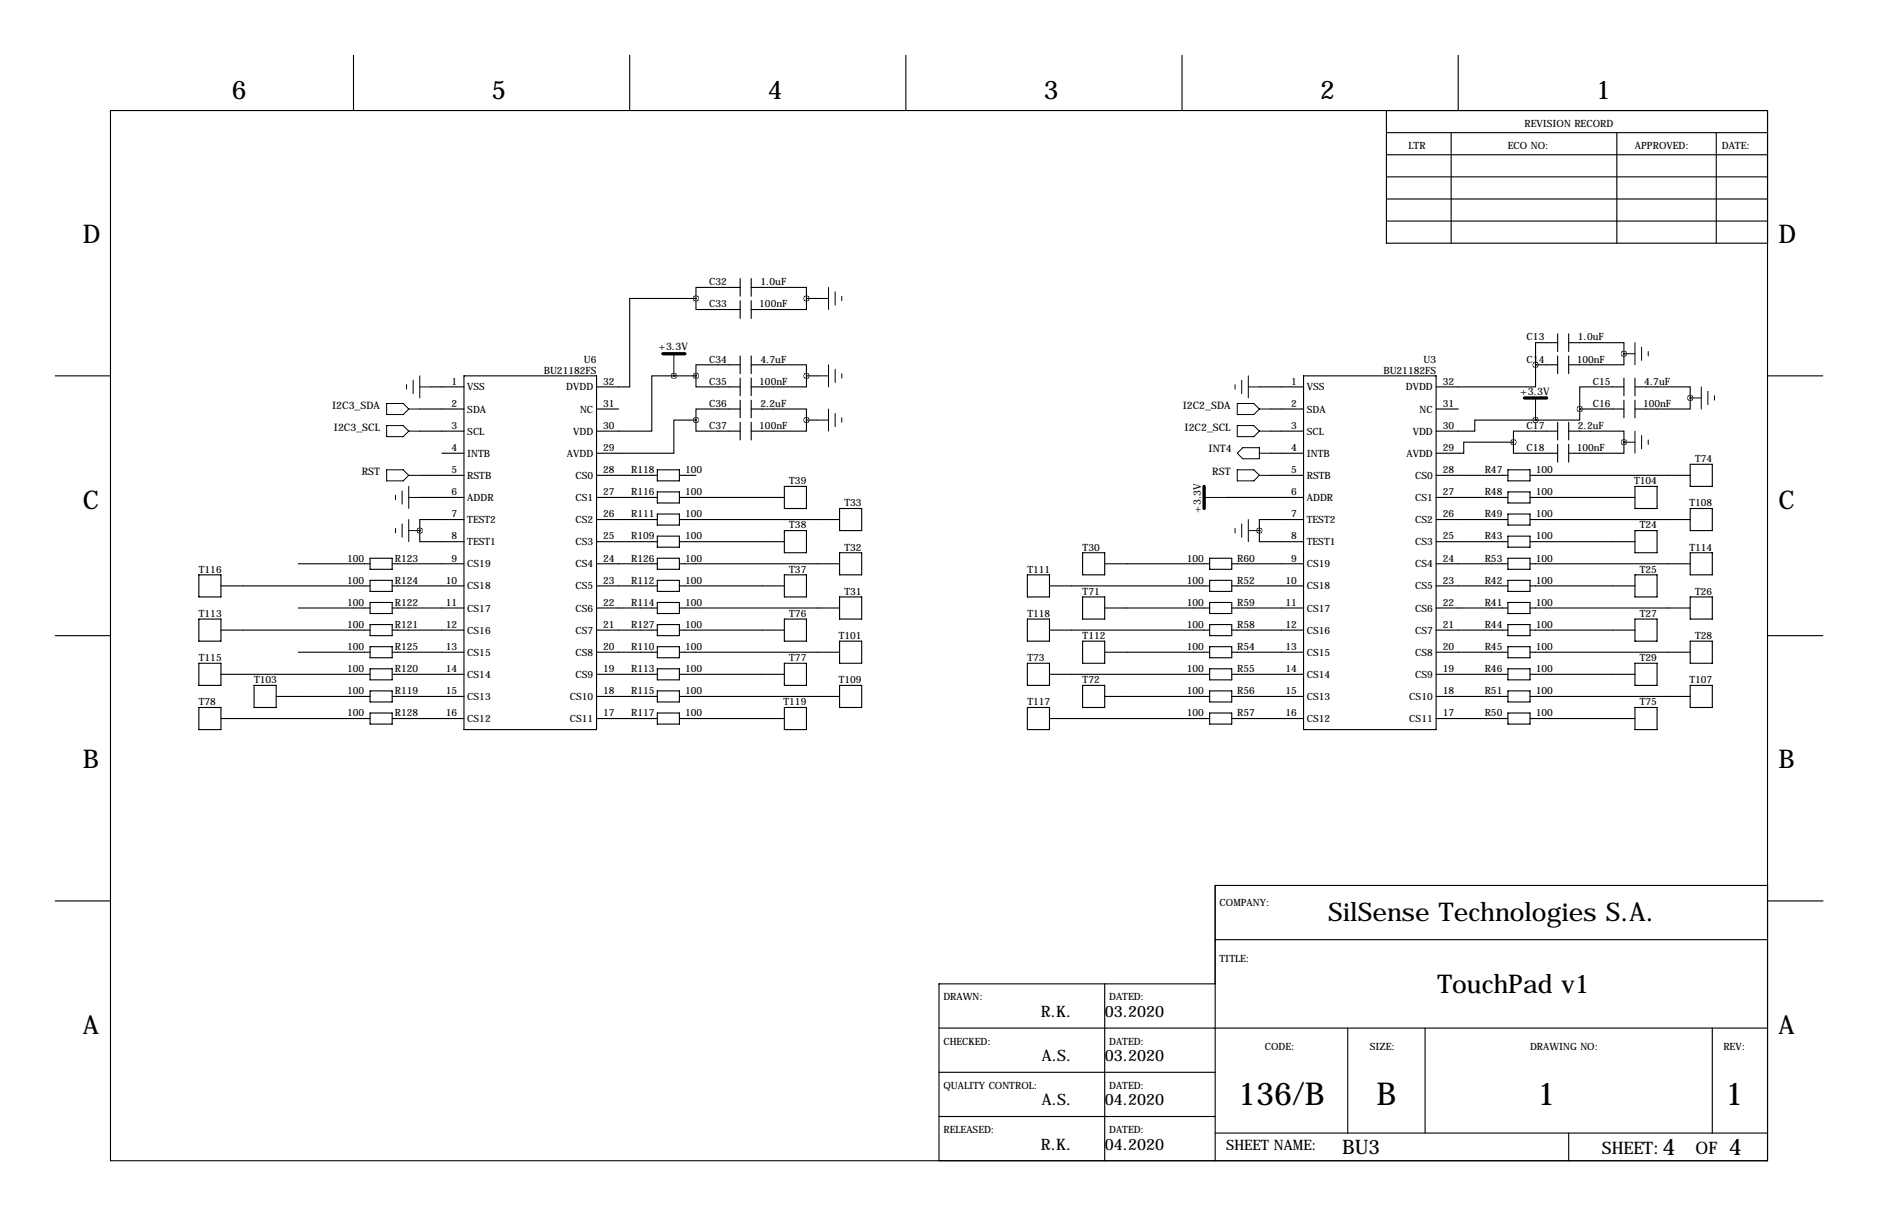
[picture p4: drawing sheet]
<svg xmlns="http://www.w3.org/2000/svg" width="432mm" height="279mm" viewBox="0 0 432 279" stroke-linecap="round" stroke-linejoin="round" font-family="sans-serif">
<g fill="none" stroke="#000" stroke-width=".25">
<path d="M81.3 12.7v12.7M144.8 12.7v12.7M208.3 12.7v12.7M271.8 12.7v12.7M335.3 12.7v12.7M25.4 25.4h381v241.3h-381zM318.8 30.5h87.6M318.8 35.6h87.6M318.8 25.4v30.5h87.6M333.7 30.5v25.4M371.8 30.5v25.4M394.6 30.5v25.4"/>
<path d="M318.8 45.7h87.6M318.8 50.8h87.6M318.8 40.6h87.6M160 68.6v2.5h10.2M160 68.6h-15.2v20.3h-7.6M170.2 66h-10.2v2.6M170.2 64v4.1M170.2 69.1v4.1M172.7 66h12.7v2.6M172.7 64v4.1M172.7 69.1v4.1M185.4 68.6v2.5h-12.7"/>
<path d="M185.4 68.6h2.6M358.1 78.7h-5v5.1M358.1 76.7v4.1M360.7 78.7h12.7v2.6M360.7 76.7v4.1M12.7 86.4h12.7M96.5 94h10.2M96.5 99.1h10.2M99.1 88.9h7.6M106.7 86.4h30.5v81.2h-30.5zM137.2 94h5M154.9 86.4h-5v12.7h-12.7"/>
<path d="M154.9 86.4h.1M154.9 86.4h5.1M160 96.5v2.6h10.2M160 96.5h-5.1v7.6h-17.7M160 86.4v2.5h10.2M170.2 94h-10.2v2.5M170.2 83.8h-10.2v2.6M170.2 81.8v4.1M170.2 86.9v4M170.2 91.9v4.1M170.2 97v4.1M172.7 94h12.7v2.5"/>
<path d="M172.7 83.8h12.7v2.6M172.7 81.8v4.1M172.7 86.9v4M172.7 91.9v4.1M172.7 97v4.1M185.4 96.5v2.6h-12.7M185.4 86.4v2.5h-12.7M185.4 86.4h2.6M185.4 96.5h2.6M289.6 88.9h10.1M292.1 94h7.6M292.1 99.1h7.6"/>
<path d="M299.7 86.4h30.5v81.2h-30.5zM330.2 94h5.1M353.1 96.5h-14v2.6h-8.9M353.1 96.5h.1M353.1 83.8v5.1h-22.9M353.1 83.8h.1M353.1 83.8h5M358.1 99.1h-10.1v2.5M358.1 81.8v4.1M358.1 97v4.1M360.7 99.1h12.7v2.5M360.7 81.8v4.1"/>
<path d="M360.7 97v4.1M363.2 94v2.5h-10.1M363.2 94h10.2M373.4 88.9h-10.2v5.1M373.4 81.3v2.5h-12.7M373.4 81.3h.1M373.4 86.9v4M373.4 91.9v4.1M375.9 88.9h12.7v2.5M375.9 86.9v4M375.9 91.9v4.1M388.6 91.4v2.6h-12.7"/>
<path d="M388.6 91.4h.1M406.4 86.4h12.7M96.5 109.2h10.2M96.5 114.3h10.2M101.6 104.1h5.1M106.7 119.4h-10.2v2.5M137.2 109.2h13.9M137.2 114.3h13.9M137.2 119.4h13.9M151.1 107.9h5.1v2.6h-5.1zM151.1 113h5.1v2.6h-5.1zM151.1 118.1h5.1v2.6h-5.1z"/>
<path d="M156.2 109.2h3.8M156.2 114.3h24.1M156.2 119.4h36.8M180.3 111.8h5.1v5h-5.1zM193 116.8h5.1v5.1h-5.1zM281.9 114.3h17.8M292.1 109.2h7.6M292.1 104.1h7.6M299.7 119.4h-10.1v2.5M330.2 109.2h16.5M330.2 114.3h16.5M330.2 119.4h16.5"/>
<path d="M346.7 107.9h5.1v2.6h-5.1zM346.7 113h5.1v2.6h-5.1zM346.7 118.1h5.1v2.6h-5.1zM348 101.6v2.5h10.1M348 101.6h-11.5v2.5h-6.3M351.8 109.2h36.8M351.8 114.3h24.1M351.8 119.4h36.8M358.1 102.1v4.1M360.7 102.1v4.1M373.4 101.6v2.5h-12.7M373.4 101.6h.1"/>
<path d="M375.9 111.8h5.1v5h-5.1zM388.6 106.7h5.1v5.1h-5.1zM388.6 116.8h5.1v5.1h-5.1zM45.7 132.1h5.1v5.1h-5.1zM50.8 134.6h34.3M68.6 139.7h16.5M68.6 129.5h16.5M85.1 138.4h5.1v2.6h-5.1zM85.1 133.3h5.1v2.6h-5.1zM85.1 128.3h5.1v2.5h-5.1zM90.2 134.6h16.5M90.2 139.7h16.5"/>
<path d="M90.2 129.5h16.5M96.5 121.9v2.6h10.2M96.5 121.9h.1M137.2 124.5h13.9M137.2 134.6h13.9M137.2 139.7h13.9M137.2 129.5h13.9M151.1 138.4h5.1v2.6h-5.1zM151.1 133.3h5.1v2.6h-5.1zM151.1 123.2h5.1v2.5h-5.1zM151.1 128.3h5.1v2.5h-5.1zM156.2 124.5h24.1"/>
<path d="M156.2 134.6h24.1M156.2 139.7h36.8M156.2 129.5h36.8M180.3 121.9h5.1v5.1h-5.1zM180.3 132.1h5.1v5.1h-5.1zM193 127h5.1v5.1h-5.1zM193 137.2h5.1v5h-5.1zM236.2 132.1h5.1v5.1h-5.1zM241.3 134.6h36.8M248.9 127h5.1v5.1h-5.1zM248.9 137.2h5.1v5h-5.1zM254 139.7h24.1"/>
<path d="M254 129.5h24.1M278.1 138.4h5.1v2.6h-5.1zM278.1 133.3h5.1v2.6h-5.1zM278.1 128.3h5.1v2.5h-5.1zM283.2 134.6h16.5M283.2 139.7h16.5M283.2 129.5h16.5M289.6 121.9v2.6h10.1M289.6 121.9h.1M330.2 124.5h16.5M330.2 134.6h16.5M330.2 139.7h16.5"/>
<path d="M330.2 129.5h16.5M346.7 123.2h5.1v2.5h-5.1zM346.7 128.3h5.1v2.5h-5.1zM346.7 133.3h5.1v2.6h-5.1zM346.7 138.4h5.1v2.6h-5.1zM351.8 124.5h24.1M351.8 134.6h24.1M351.8 139.7h36.8M351.8 129.5h36.8M375.9 121.9h5.1v5.1h-5.1zM375.9 132.1h5.1v5.1h-5.1zM388.6 127h5.1v5.1h-5.1z"/>
<path d="M388.6 137.2h5.1v5h-5.1zM12.7 146h12.7M45.7 142.2h5.1v5.1h-5.1zM45.7 152.4h5.1v5.1h-5.1zM50.8 144.8h34.3M50.8 154.9h34.3M58.4 157.5h5.1v5.1h-5.1zM68.6 149.9h16.5M85.1 143.5h5.1v2.5h-5.1zM85.1 148.6h5.1v2.5h-5.1zM85.1 153.7h5.1v2.5h-5.1zM85.1 158.8h5.1v2.5h-5.1z"/>
<path d="M90.2 144.8h16.5M90.2 149.9h16.5M90.2 154.9h16.5M137.2 144.8h13.9M137.2 149.9h13.9M137.2 154.9h13.9M151.1 143.5h5.1v2.5h-5.1zM151.1 148.6h5.1v2.5h-5.1zM151.1 153.7h5.1v2.5h-5.1zM151.1 158.8h5.1v2.5h-5.1zM156.2 144.8h24.1M156.2 149.9h36.8"/>
<path d="M156.2 154.9h24.1M180.3 142.2h5.1v5.1h-5.1zM180.3 152.4h5.1v5.1h-5.1zM193 147.3h5.1v5.1h-5.1zM193 157.5h5.1v5.1h-5.1zM236.2 142.2h5.1v5.1h-5.1zM236.2 152.4h5.1v5.1h-5.1zM241.3 144.8h36.8M241.3 154.9h36.8M248.9 147.3h5.1v5.1h-5.1zM248.9 157.5h5.1v5.1h-5.1zM254 149.9h24.1"/>
<path d="M278.1 143.5h5.1v2.5h-5.1zM278.1 148.6h5.1v2.5h-5.1zM278.1 153.7h5.1v2.5h-5.1zM278.1 158.8h5.1v2.5h-5.1zM283.2 144.8h16.5M283.2 149.9h16.5M283.2 154.9h16.5M330.2 144.8h16.5M330.2 149.9h16.5M330.2 154.9h16.5M346.7 143.5h5.1v2.5h-5.1zM346.7 148.6h5.1v2.5h-5.1z"/>
<path d="M346.7 153.7h5.1v2.5h-5.1zM346.7 158.8h5.1v2.5h-5.1zM351.8 144.8h24.1M351.8 149.9h36.8M351.8 154.9h24.1M375.9 142.2h5.1v5.1h-5.1zM375.9 152.4h5.1v5.1h-5.1zM388.6 147.3h5.1v5.1h-5.1zM388.6 157.5h5.1v5.1h-5.1zM406.4 146h12.7M45.7 162.6h5.1v5h-5.1zM50.8 165.1h34.3"/>
<path d="M63.5 160h21.6M85.1 163.8h5.1v2.6h-5.1zM90.2 160h16.5M90.2 165.1h16.5M137.2 160h13.9M137.2 165.1h13.9M151.1 163.8h5.1v2.6h-5.1zM156.2 160h36.8M156.2 165.1h24.1M180.3 162.6h5.1v5h-5.1zM236.2 162.6h5.1v5h-5.1zM241.3 165.1h36.8"/>
<path d="M254 160h24.1M278.1 163.8h5.1v2.6h-5.1zM283.2 160h16.5M283.2 165.1h16.5M330.2 160h16.5M330.2 165.1h16.5M346.7 163.8h5.1v2.6h-5.1zM351.8 160h36.8M351.8 165.1h24.1M375.9 162.6h5.1v5h-5.1zM12.7 207h12.7M279.4 215.9h127"/>
<path d="M406.4 203.5h-127v63.2M406.5 207h12.7M215.9 236.2h190.5M254 226.1v40.6M279.4 226.1h-63.5v40.6M309.9 236.2v24.1M327.7 236.2v24.1M393.7 236.2v24.1M215.9 246.4h63.5M215.9 256.5h63.5M279.4 260.3h127M360.7 260.3v6.4"/>
</g>
<g fill="none" stroke="#000" stroke-width=".23">
<path d="M188 68.6h2.5M190.5 66v5.1M192 67.1v3M193.5 68.1v1M375.9 78.7v5.1M377.4 79.8v3M88.9 92.7h3.8l1.3 1.3-1.3 1.2h-3.8zM88.9 97.8h3.8l1.3 1.3-1.3 1.2h-3.8zM93.5 88.4v1M94 94h2.5M94 99.1h2.5M95 87.4v3"/>
<path d="M96.5 88.9h2.6M96.5 86.4v5M154.9 81.3v5.1M188 96.5h2.5M188 86.4h2.5M190.5 83.8v5.1M190.5 94v5.1M192 84.8v3.1M192 95v3M193.5 85.9v1M193.5 96v1M284 88.4v1"/>
<path d="M284.5 92.7h3.8l1.3 1.3-1.3 1.2h-3.8zM284.5 97.8h3.8l1.3 1.3-1.3 1.2h-3.8zM285.5 87.4v3M287 88.9h2.6M287 86.4v5M289.6 94h2.5M289.6 99.1h2.5M353.1 91.4v5.1M373.4 81.3h2.5M375.9 99.1v5M379 80.8v1M388.6 91.4h2.6"/>
<path d="M391.2 88.9v5.1M392.7 89.9v3.1M394.2 90.9v1M88.9 107.9h3.8l1.3 1.3-1.3 1.3h-3.8zM90.9 113.8v1M92.5 112.8v3M94 109.2h2.5M94 114.3h2.5M94 111.8v5M94 119.4v5.1M276.9 114.3h5M284.5 107.9h3.8l1.3 1.3-1.3 1.3h-3.8z"/>
<path d="M285.8 102.9h3.8v2.5h-3.8l-1.3-1.3zM287 119.4v5.1M289.6 104.1h2.5M289.6 109.2h2.5M373.4 101.6h2.5M377.4 100.1v3M379 101.1v1M90.9 121.4v1M92.5 120.4v3M94 121.9h2.5M284 121.4v1M285.5 120.4v3"/>
<path d="M287 121.9h2.6"/>
</g>
<path d="M152.4 81.3h5.1M350.5 91.4h5.1M276.9 111.8v5" fill="none" stroke="#000" stroke-width=".76"/>
<path d="M347.9 101.6a.05 .05 0 0 0 .1 0 .05 .05 0 0 0-.1 0zM363.2 94a.05 .05 0 0 0 .1 0 .05 .05 0 0 0-.1 0zM353 96.5a.05 .05 0 0 0 .1 0 .05 .05 0 0 0-.1 0zM353 83.8a.05 .05 0 0 0 .1 0 .05 .05 0 0 0-.1 0zM373.3 101.6a.05 .05 0 0 0 .1 0 .05 .05 0 0 0-.1 0zM388.6 91.4a.05 .05 0 0 0 .1 0 .05 .05 0 0 0-.1 0zM373.3 81.3a.05 .05 0 0 0 .1 0 .05 .05 0 0 0-.1 0zM289.5 121.9a.05 .05 0 0 0 .1 0 .05 .05 0 0 0-.1 0zM160 96.5a.05 .05 0 0 0 .1 0 .05 .05 0 0 0-.1 0zM185.4 96.5a.05 .05 0 0 0 .1 0 .05 .05 0 0 0-.1 0zM160 86.4a.05 .05 0 0 0 .1 0 .05 .05 0 0 0-.1 0zM185.4 86.4a.05 .05 0 0 0 .1 0 .05 .05 0 0 0-.1 0zM185.4 68.6a.05 .05 0 0 0 .1 0 .05 .05 0 0 0-.1 0zM96.5 121.9a.05 .05 0 0 0 .1 0 .05 .05 0 0 0-.1 0zM154.9 86.4a.05 .05 0 0 0 .1 0 .05 .05 0 0 0-.1 0zM160 68.6a.05 .05 0 0 0 .1 0 .05 .05 0 0 0-.1 0z" fill="#000" stroke="#000" stroke-width="1.3"/>
<g font-size="7.3">
<text x="284.7" y="254">136/B</text>
<text x="316.5" y="254">B</text>
<text x="353.5" y="254">1</text>
<text x="396.7" y="254">1</text>
</g>
<g font-size="5.9">
<text x="53.3" y="22.9">6</text>
<text x="113" y="22.9">5</text>
<text x="176.5" y="22.9">4</text>
<text x="240" y="22.9">3</text>
<text x="303.5" y="22.9">2</text>
<text x="367" y="22.9">1</text>
<text x="19" y="55.9">D</text>
<text x="408.9" y="55.9">D</text>
<text x="19" y="116.8">C</text>
<text x="408.9" y="116.8">C</text>
<text x="19" y="176.5">B</text>
<text x="408.9" y="176.5">B</text>
<text x="305.4" y="211.6">SilSense Technologies S.A.</text>
<text x="330.5" y="228.1">TouchPad v1</text>
<text x="19" y="237.5">A</text>
<text x="408.9" y="237.5">A</text>
</g>
<g font-size="5.3">
<text x="382.3" y="265.5">4</text>
<text x="397.5" y="265.5">4</text>
</g>
<text font-size="4.6" x="308.6" y="265.3">BU3</text>
<g font-size="4">
<text x="368.3" y="265">SHEET:</text>
<text x="389.9" y="265">OF</text>
</g>
<g font-size="3.6">
<text x="239.3" y="233.7">R.K.</text>
<text x="254" y="233.7">03.2020</text>
<text x="239.5" y="243.8">A.S.</text>
<text x="254" y="243.8">03.2020</text>
<text x="239.5" y="254">A.S.</text>
<text x="254" y="254">04.2020</text>
<text x="239.3" y="264.2">R.K.</text>
<text x="254" y="264.2">04.2020</text>
</g>
<text font-size="3.3" x="281.9" y="264.2">SHEET NAME:</text>
<g font-size="2.4">
<text x="151.4" y="80.5">+3.3V</text>
<text x="76.4" y="94">I2C3_SDA</text>
<text x="272" y="94">I2C2_SDA</text>
<text x="349.5" y="90.7">+3.3V</text>
<text x="76.8" y="99.1">I2C3_SCL</text>
<text x="272.4" y="99.1">I2C2_SCL</text>
<text x="277.9" y="103.9">INT4</text>
<text x="83.2" y="109.2">RST</text>
<text x="278.7" y="109.2">RST</text>
<text x="276.1" y="117.9" transform="rotate(-90 276.1 117.9)">+3.3V</text>
</g>
<g font-size="2.3">
<text x="350.5" y="29.2">REVISION RECORD</text>
<text x="323.8" y="34.3">LTR</text>
<text x="346.7" y="34.3">ECO NO:</text>
<text x="375.9" y="34.3">APPROVED:</text>
<text x="395.9" y="34.3">DATE:</text>
<text x="163.1" y="65.5">C32</text>
<text x="174.8" y="65.5">1.0uF</text>
<text x="163.1" y="70.6">C33</text>
<text x="174.6" y="70.6">100nF</text>
<text x="134.3" y="83.3">U6</text>
<text x="163.1" y="83.3">C34</text>
<text x="174.8" y="83.3">4.7uF</text>
<text x="327.3" y="83.3">U3</text>
<text x="351" y="78.2">C13</text>
<text x="351" y="83.3">C14</text>
<text x="362.5" y="83.3">100nF</text>
<text x="362.8" y="78.2">1.0uF</text>
<text x="103.8" y="88.4">1</text>
<text x="107.4" y="89.7">VSS</text>
<text x="125" y="85.9">BU21182FS</text>
<text x="130.2" y="89.7">DVDD</text>
<text x="138.7" y="88.4">32</text>
<text x="163.1" y="88.4">C35</text>
<text x="174.6" y="88.4">100nF</text>
<text x="296.9" y="88.4">1</text>
<text x="300.5" y="89.7">VSS</text>
<text x="318.1" y="85.9">BU21182FS</text>
<text x="323.2" y="89.7">DVDD</text>
<text x="331.7" y="88.4">32</text>
<text x="366.3" y="88.4">C15</text>
<text x="378" y="88.4">4.7uF</text>
<text x="103.8" y="93.5">2</text>
<text x="107.4" y="94.8">SDA</text>
<text x="133.4" y="94.8">NC</text>
<text x="138.7" y="93.5">31</text>
<text x="163.1" y="93.5">C36</text>
<text x="174.8" y="93.5">2.2uF</text>
<text x="296.9" y="93.5">2</text>
<text x="300.5" y="94.8">SDA</text>
<text x="326.4" y="94.8">NC</text>
<text x="331.7" y="93.5">31</text>
<text x="366.3" y="93.5">C16</text>
<text x="377.8" y="93.5">100nF</text>
<text x="103.8" y="98.6">3</text>
<text x="107.4" y="99.9">SCL</text>
<text x="131.8" y="99.9">VDD</text>
<text x="138.7" y="98.6">30</text>
<text x="163.1" y="98.6">C37</text>
<text x="174.6" y="98.6">100nF</text>
<text x="296.9" y="98.6">3</text>
<text x="300.5" y="99.9">SCL</text>
<text x="324.8" y="99.9">VDD</text>
<text x="331.7" y="98.6">30</text>
<text x="351" y="98.6">C17</text>
<text x="362.8" y="98.6">2.2uF</text>
<text x="103.8" y="103.6">4</text>
<text x="107.4" y="104.9">INTB</text>
<text x="130.3" y="104.9">AVDD</text>
<text x="138.7" y="103.6">29</text>
<text x="296.9" y="103.6">4</text>
<text x="300.5" y="104.9">INTB</text>
<text x="323.4" y="104.9">AVDD</text>
<text x="331.7" y="103.6">29</text>
<text x="351" y="103.6">C18</text>
<text x="362.5" y="103.6">100nF</text>
<text x="389.7" y="106.2">T74</text>
<text x="103.8" y="108.7">5</text>
<text x="103.8" y="113.8">6</text>
<text x="107.4" y="110">RSTB</text>
<text x="132.3" y="110">CS0</text>
<text x="138.7" y="113.8">27</text>
<text x="138.7" y="108.7">28</text>
<text x="145.1" y="113.8">R116</text>
<text x="145.1" y="108.7">R118</text>
<text x="157.5" y="113.8">100</text>
<text x="157.5" y="108.7">100</text>
<text x="181.5" y="111.3">T39</text>
<text x="296.9" y="108.7">5</text>
<text x="296.9" y="113.8">6</text>
<text x="300.5" y="110">RSTB</text>
<text x="325.4" y="110">CS0</text>
<text x="331.7" y="113.8">27</text>
<text x="331.7" y="108.7">28</text>
<text x="341.4" y="108.7">R47</text>
<text x="341.4" y="113.8">R48</text>
<text x="353.1" y="108.7">100</text>
<text x="353.1" y="113.8">100</text>
<text x="375.7" y="111.3">T104</text>
<text x="103.8" y="118.9">7</text>
<text x="107.4" y="115.1">ADDR</text>
<text x="132.3" y="115.1">CS1</text>
<text x="138.7" y="118.9">26</text>
<text x="145.1" y="118.9">R111</text>
<text x="157.5" y="118.9">100</text>
<text x="194.2" y="116.3">T33</text>
<text x="296.9" y="118.9">7</text>
<text x="300.5" y="115.1">ADDR</text>
<text x="325.4" y="115.1">CS1</text>
<text x="331.7" y="118.9">26</text>
<text x="341.4" y="118.9">R49</text>
<text x="353.1" y="118.9">100</text>
<text x="388.4" y="116.3">T108</text>
<text x="103.8" y="124">8</text>
<text x="107.4" y="120.2">TEST2</text>
<text x="107.4" y="125.3">TEST1</text>
<text x="132.3" y="125.3">CS3</text>
<text x="132.3" y="120.2">CS2</text>
<text x="138.7" y="124">25</text>
<text x="145.1" y="124">R109</text>
<text x="157.5" y="124">100</text>
<text x="181.5" y="121.4">T38</text>
<text x="296.9" y="124">8</text>
<text x="300.5" y="120.2">TEST2</text>
<text x="300.5" y="125.3">TEST1</text>
<text x="325.4" y="125.3">CS3</text>
<text x="325.4" y="120.2">CS2</text>
<text x="331.7" y="124">25</text>
<text x="341.4" y="124">R43</text>
<text x="353.1" y="124">100</text>
<text x="377" y="121.4">T24</text>
<text x="45.7" y="131.6">T116</text>
<text x="79.8" y="129">100</text>
<text x="90.8" y="129">R123</text>
<text x="103.8" y="129">9</text>
<text x="107.4" y="130.3">CS19</text>
<text x="132.3" y="130.3">CS4</text>
<text x="138.7" y="129">24</text>
<text x="145.1" y="129">R126</text>
<text x="157.5" y="129">100</text>
<text x="181.5" y="131.6">T37</text>
<text x="194.2" y="126.5">T32</text>
<text x="236.2" y="131.6">T111</text>
<text x="248.9" y="126.5">T30</text>
<text x="272.9" y="129">100</text>
<text x="284.5" y="129">R60</text>
<text x="296.9" y="129">9</text>
<text x="300.5" y="130.3">CS19</text>
<text x="325.4" y="130.3">CS4</text>
<text x="331.7" y="129">24</text>
<text x="341.4" y="129">R53</text>
<text x="353.1" y="129">100</text>
<text x="377" y="131.6">T25</text>
<text x="388.4" y="126.5">T114</text>
<text x="79.8" y="134.1">100</text>
<text x="90.8" y="134.1">R124</text>
<text x="102.5" y="134.1">10</text>
<text x="107.4" y="135.4">CS18</text>
<text x="132.3" y="135.4">CS5</text>
<text x="138.7" y="134.1">23</text>
<text x="145.1" y="134.1">R112</text>
<text x="157.5" y="134.1">100</text>
<text x="194.2" y="136.7">T31</text>
<text x="248.9" y="136.7">T71</text>
<text x="272.9" y="134.1">100</text>
<text x="284.5" y="134.1">R52</text>
<text x="295.6" y="134.1">10</text>
<text x="300.5" y="135.4">CS18</text>
<text x="325.4" y="135.4">CS5</text>
<text x="331.7" y="134.1">23</text>
<text x="341.4" y="134.1">R42</text>
<text x="353.1" y="134.1">100</text>
<text x="389.7" y="136.7">T26</text>
<text x="45.7" y="141.7">T113</text>
<text x="79.8" y="139.2">100</text>
<text x="90.8" y="139.2">R122</text>
<text x="102.5" y="139.2">11</text>
<text x="107.4" y="140.5">CS17</text>
<text x="132.3" y="140.5">CS6</text>
<text x="138.7" y="139.2">22</text>
<text x="145.1" y="139.2">R114</text>
<text x="157.5" y="139.2">100</text>
<text x="181.5" y="141.7">T76</text>
<text x="236.2" y="141.7">T118</text>
<text x="272.9" y="139.2">100</text>
<text x="284.5" y="139.2">R59</text>
<text x="295.6" y="139.2">11</text>
<text x="300.5" y="140.5">CS17</text>
<text x="325.4" y="140.5">CS6</text>
<text x="331.7" y="139.2">22</text>
<text x="341.4" y="139.2">R41</text>
<text x="353.1" y="139.2">100</text>
<text x="377" y="141.7">T27</text>
<text x="79.8" y="144.3">100</text>
<text x="79.8" y="149.4">100</text>
<text x="90.8" y="144.3">R121</text>
<text x="90.8" y="149.4">R125</text>
<text x="102.5" y="144.3">12</text>
<text x="102.5" y="149.4">13</text>
<text x="107.4" y="145.6">CS16</text>
<text x="132.3" y="145.6">CS7</text>
<text x="138.7" y="149.4">20</text>
<text x="138.7" y="144.3">21</text>
<text x="145.1" y="149.4">R110</text>
<text x="145.1" y="144.3">R127</text>
<text x="157.5" y="149.4">100</text>
<text x="157.5" y="144.3">100</text>
<text x="192.8" y="146.8">T101</text>
<text x="248.9" y="146.8">T112</text>
<text x="272.9" y="149.4">100</text>
<text x="272.9" y="144.3">100</text>
<text x="284.5" y="149.4">R54</text>
<text x="284.5" y="144.3">R58</text>
<text x="295.6" y="144.3">12</text>
<text x="295.6" y="149.4">13</text>
<text x="300.5" y="145.6">CS16</text>
<text x="325.4" y="145.6">CS7</text>
<text x="331.7" y="149.4">20</text>
<text x="331.7" y="144.3">21</text>
<text x="341.4" y="144.3">R44</text>
<text x="341.4" y="149.4">R45</text>
<text x="353.1" y="144.3">100</text>
<text x="353.1" y="149.4">100</text>
<text x="389.7" y="146.8">T28</text>
<text x="45.7" y="151.9">T115</text>
<text x="79.8" y="154.4">100</text>
<text x="90.8" y="154.4">R120</text>
<text x="102.5" y="154.4">14</text>
<text x="107.4" y="150.7">CS15</text>
<text x="107.4" y="155.7">CS14</text>
<text x="132.3" y="155.7">CS9</text>
<text x="132.3" y="150.7">CS8</text>
<text x="138.7" y="154.4">19</text>
<text x="145.1" y="154.4">R113</text>
<text x="157.5" y="154.4">100</text>
<text x="181.5" y="151.9">T77</text>
<text x="236.2" y="151.9">T73</text>
<text x="272.9" y="154.4">100</text>
<text x="284.5" y="154.4">R55</text>
<text x="295.6" y="154.4">14</text>
<text x="300.5" y="150.7">CS15</text>
<text x="300.5" y="155.7">CS14</text>
<text x="325.4" y="155.7">CS9</text>
<text x="325.4" y="150.7">CS8</text>
<text x="331.7" y="154.4">19</text>
<text x="341.4" y="154.4">R46</text>
<text x="353.1" y="154.4">100</text>
<text x="377" y="151.9">T29</text>
<text x="58.4" y="157">T103</text>
<text x="79.8" y="159.5">100</text>
<text x="90.8" y="159.5">R119</text>
<text x="102.5" y="159.5">15</text>
<text x="107.4" y="160.8">CS13</text>
<text x="131" y="160.8">CS10</text>
<text x="138.7" y="159.5">18</text>
<text x="145.1" y="159.5">R115</text>
<text x="157.5" y="159.5">100</text>
<text x="192.8" y="157">T109</text>
<text x="248.9" y="157">T72</text>
<text x="272.9" y="159.5">100</text>
<text x="284.5" y="159.5">R56</text>
<text x="295.6" y="159.5">15</text>
<text x="300.5" y="160.8">CS13</text>
<text x="324" y="160.8">CS10</text>
<text x="331.7" y="159.5">18</text>
<text x="341.4" y="159.5">R51</text>
<text x="353.1" y="159.5">100</text>
<text x="388.4" y="157">T107</text>
<text x="45.7" y="162.1">T78</text>
<text x="79.8" y="164.6">100</text>
<text x="90.8" y="164.6">R128</text>
<text x="102.5" y="164.6">16</text>
<text x="107.4" y="165.9">CS12</text>
<text x="131" y="165.9">CS11</text>
<text x="138.7" y="164.6">17</text>
<text x="145.1" y="164.6">R117</text>
<text x="157.5" y="164.6">100</text>
<text x="180.1" y="162.1">T119</text>
<text x="236.2" y="162.1">T117</text>
<text x="272.9" y="164.6">100</text>
<text x="284.5" y="164.6">R57</text>
<text x="295.6" y="164.6">16</text>
<text x="300.5" y="165.9">CS12</text>
<text x="324" y="165.9">CS11</text>
<text x="331.7" y="164.6">17</text>
<text x="341.4" y="164.6">R50</text>
<text x="353.1" y="164.6">100</text>
<text x="377" y="162.1">T75</text>
<text x="280.4" y="208.3">COMPANY:</text>
<text x="280.4" y="221">TITLE:</text>
<text x="216.9" y="229.9">DRAWN:</text>
<text x="255" y="229.9">DATED:</text>
<text x="216.9" y="240">CHECKED:</text>
<text x="255" y="240">DATED:</text>
<text x="290.8" y="241.3">CODE:</text>
<text x="315" y="241.3">SIZE:</text>
<text x="351.8" y="241.3">DRAWING NO:</text>
<text x="396.2" y="241.3">REV:</text>
<text x="216.9" y="250.2">QUALITY CONTROL:</text>
<text x="255" y="250.2">DATED:</text>
<text x="216.9" y="260.3">RELEASED:</text>
<text x="255" y="260.3">DATED:</text>
</g>
</svg>
